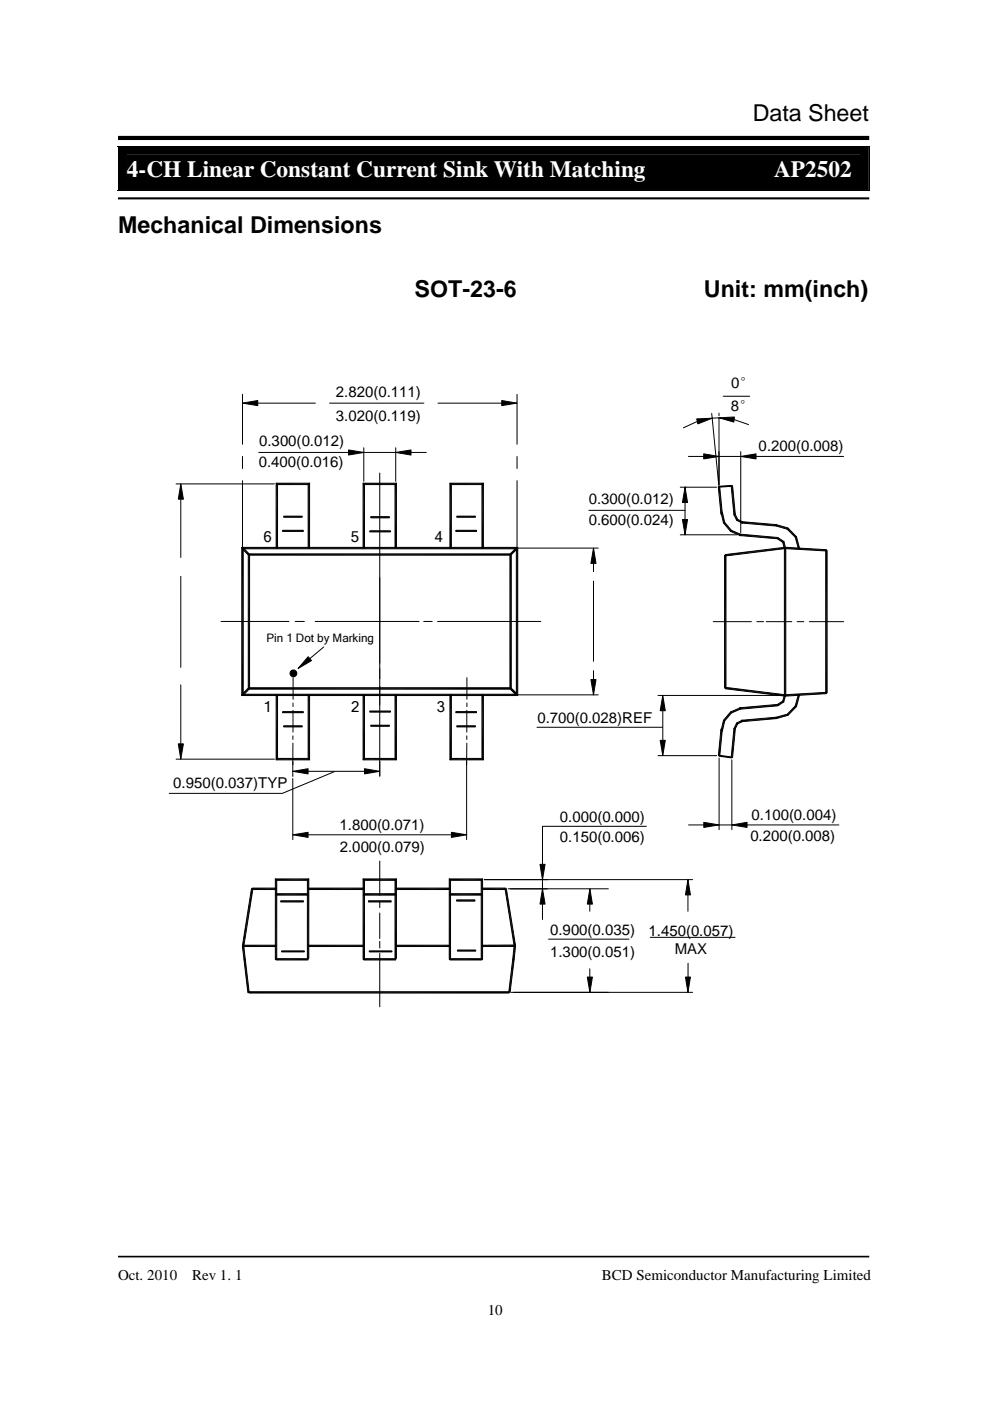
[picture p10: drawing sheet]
<svg xmlns="http://www.w3.org/2000/svg" width="210mm" height="297mm" viewBox="0 0 210 297" stroke-linecap="round" stroke-linejoin="round" font-family="sans-serif">
<path d="M24.9 30.9h.2v.2h-.2zM26.9 32.8h155.5v5.7h-155.5zM184.2 30.9h.2v.2h-.2zM25.1 31.1h159.1v9.2h-159.1zM184.2 40.3h.2v.2h-.2z" fill="#000"/>
<g fill="none" stroke="#000" stroke-width=".21">
<path d="M24.9 31h159.5M25 31.1v9.4M184.3 31.1v9.4M24.9 40.4h159.3M51.4 85.5l3.3-.6v1.1zM51.4 83.6v10.6M51.4 96.8v2.6M51.4 85.5h.1M54.7 85.5h12.2M54.9 95.9h19M69.9 85.5h20M73.9 95.4l3.2 .5-3.2 .6z"/>
<path d="M77.1 94.9v7.2M77.1 95.9h6.8M83.9 95.9l3.2-.5v1.1zM83.9 94.9v7.2M87.1 95.9h3.3M92.9 85.5h13.5M106.4 84.9l3.2 .6-3.2 .5zM109.6 83.6v10.6M109.6 96.8v2.6M146 96.8h3.2M147.7 88.8l3.3-.1-3 1.2zM147.8 89.3l-2.9 1.4"/>
<path d="M149.2 96.2l3.2 .6-3.2 .5zM150.9 87.7l1.5 15M152.4 88.6l3.3-.2-.1 1.1zM152.4 87.6v.5M152.4 88.7v14.6M152.4 88.6l-1.4 .1M152.4 96.8h4.7M153.3 84h5.6M155.7 89l3 1M157.1 96.8l3.2-.6v1.1zM157.1 95.8v17.1M160.3 96.8h18.6"/>
<path d="M37.3 102.6h20.9M38.3 102.6l.6 3.2h-1.1zM38.3 105.8v12.4M51.3 116.1h58.5l-.3 .3h-57.9zM51.3 116.1l.3 .3v30.8l-.3 .3zM51.4 101.9v14.8M51.4 117.2h.1M51.5 116.1l1.4 1.4-.2 .2-1.4-1.4zM52.6 117.4h55.8l-.3 .3h-55.2zM52.6 117.4l.3 .3v28.1l-.3 .3zM58.5 102.4h7.1l-.3 .3h-6.5zM58.5 102.4l.3 .3v13.5h-.3z"/>
<path d="M58.7 102.6h.1M59.9 112.4h4.4v.3h-4.4zM60.2 109.4h3.9v.3h-3.9zM65.3 102.7l.3-.3v13.8h-.3zM77 102.4l.3 .3v13.5h-.3zM77 102.4h7.1l-.3 .3h-6.5zM78.4 112.5h4.4v.3h-4.4zM78.6 109.5h3.9v.3h-3.9zM80.5 100.3v64.2M83.8 102.7l.3-.3v13.8h-.3zM83.9 102.6h.1M95.4 102.4h7.1l-.3 .3h-6.5z"/>
<path d="M95.4 102.4l.3 .3v13.5h-.3zM96.6 112.4h4.4v.3h-4.4zM96.9 109.4h3.9v.3h-3.9zM102.2 102.7l.3-.3v13.8h-.3zM108.1 117.7l.3-.3v28.7l-.3-.3zM108.1 117.5l1.4-1.4 .2 .2-1.3 1.4zM108.6 116.2h.1M109.2 116.2h17.7M109.3 116.5l-1.1 1.1M109.6 101.9v14.8M109.8 116.1v31.4l-.3-.3v-30.8zM124.9 108.2h20.4"/>
<path d="M125.8 116.2l.6 3.2h-1.1zM125.8 119.4v1.8M144.2 113.4h12.1M144.2 103.3h7.7M144.7 110.2h1.1l-.6 3.2zM145.2 103.3l.6 3.2h-1.1zM145.2 103.3h.1M145.2 106.5v3.7M152.3 103.2h.3l.6 5.9h-.3zM152.4 103.1l2.8-.2v.2l-2.8 .2zM152.9 108.6h.3l.4 2.1-.2 .2zM153 109.1h.1"/>
<path d="M153.4 110.9l.2-.2 1.5 1.7-.2 .3zM153.6 117.7h.3v28.2h-.3zM153.8 117.6l12.6-1.6 .1 .3-12.7 1.6zM153.8 117.7h.1M155 103h.3l.6 6.2h-.3zM155.1 112.4l2 .9-.1 .3-2.1-.9zM155.6 109.1h.3l.5 1-.2 .2zM156.2 110.3l.2-.2 1 .5v.3zM156.2 110.1h.1M156.8 113.2l8.1 .8v.2l-8.1-.7zM156.8 113.4h.1M157.1 113.5h.1"/>
<path d="M157.2 110.6l7.4 .6v.3l-7.4-.6zM164.6 111.2l2.5 .8-.2 .2-2.3-.7zM164.9 114l1.3 .8-.2 .2-1.2-.8zM166 115l.2-.2 .4 1.6-.3-.1zM166.3 116.2h.3v31.2h-.3zM166.5 116l8.7 .5v.3l-8.8-.5zM166.5 116.2h.1M167.1 112l1.8 1.8-.3 .1-1.7-1.7zM168.6 113.9l.3-.1 .6 2.5h-.3zM169.4 116.2h.1M175.1 116.7h.3v30.2h-.3zM175.2 116.7h.1"/>
<path d="M38.3 122.2v19.3M46.9 131.8h14.4M62.6 131.8h1.9M65.3 139.2l.7 .9-2.8 1.6zM66.8 131.8h22.1M68.6 137.2l-2.9 2.5M89.8 131.8h1.8M92.8 131.8h21.9M125.8 123.2v17M151.2 131.8h8.1M160.5 131.8h1.4M162.5 131.8h5.4"/>
<path d="M169 131.8h1.4M171.6 131.8h7.3M37.8 157.7h1.1l-.6 3.3zM38.3 145.2v12.5M51.3 147.5l.3-.3h57.9l.3 .3zM51.3 147.2l1.4-1.3 .2 .2-1.4 1.3zM52.9 145.8h55.2l.3 .3h-55.8zM58.5 147.3h.3v13.5l-.3 .3zM59.9 150.9h4.4v.2h-4.4zM60.2 153.9h3.9v.2h-3.9zM62.1 157.6v4.6M62.1 156v.8"/>
<path d="M62.1 149.1v.7M62.1 150.6v4.6M62.1 143.7v4.6M65.3 147.3h.3v13.8l-.3-.3zM77 147.3h.3v13.5l-.3 .3zM78.4 150.7h4.4v.3h-4.4zM78.6 153.8h3.9v.2h-3.9zM83.8 147.3h.3v13.8l-.3-.3zM95.4 147.3h.3v13.5l-.3 .3zM96.6 150.9h4.4v.2h-4.4zM96.9 153.9h3.9v.2h-3.9zM99 157.6l-.1 4.6"/>
<path d="M99 150.6v4.6M99 156v.8M99 143.7v4.6M99 149.1v.7M102.2 147.3h.3v13.8l-.3-.3zM108.4 145.9l1 1-.2 .2-1-1zM108.6 146.4l.1-.1 1 1-.2 .1zM108.6 147.3h.1M109.2 147.3h17.7M113.9 154.2h26.6M125.3 144.1h1.1l-.6 3.2zM125.8 142.2v1.9"/>
<path d="M139.5 147.4h26.4M140 157h1.1l-.6 3.2zM140.5 147.4l.6 3.3h-1.1zM140.5 150.7v6.3M152.9 154.5l.3 .1-.6 5.6h-.3zM153.4 152.7l.2 .2-.4 2.1h-.3zM153.8 145.7l12.7 1.6-.1 .3-12.6-1.6zM154.9 150.9l2.1-.9 .1 .3-2 .9zM154.9 150.9l.2 .3-1.5 1.7-.2-.2zM155.6 154.4l.3 .1-.6 6.1h-.3zM156.2 153.3l1.2-.6v.3l-1 .5zM156.2 153.3l.2 .2-.5 1h-.3z"/>
<path d="M156.8 150.1l8.1-.7v.2l-8.1 .8zM156.8 150.2h.1M157.2 152.7l7.4-.6v.3l-7.4 .6zM164.6 152.1l2.3-.7 .2 .3-2.5 .7zM164.8 149.4l1.1-.7 .3 .1-1.3 .8zM164.9 149.5h.1M166.3 147.4l.3-.1-.4 1.5-.3-.1zM166.4 147.3l8.8-.5v.3l-8.7 .5zM168.6 149.7l.3 .1-1.8 1.9-.2-.3zM169.2 147.3h.3l-.6 2.5-.3-.1zM169.4 147.4h.1M37.3 161h20.9"/>
<path d="M58.5 161.1l.3-.3h6.5l.3 .3zM58.7 161h.1M62.1 163.5l3.2-.5v1.1zM62.1 177l3.2-.5v1zM62.1 161h.1M62.1 161.5v3M62.1 165.1v12.9M62.1 163.5h.1M65.3 163.5h12M65.3 177h30.4M70.9 163.6l-11 4.6h-24M77 161.1l.3-.3h6.5l.3 .3z"/>
<path d="M77.3 163l3.2 .5-3.2 .6zM80.5 161h.1M95.4 161.1l.3-.3h6.5l.3 .3zM95.7 176.5l3.2 .5-3.2 .5zM98.9 161h.1M98.9 161.5v16.5M98.9 177h.1M115 175.2v8.1M115.1 175.2h22M139.5 160.2h12.5M146 174.9h3.2M149.2 174.3l3.3 .6-3.3 .5z"/>
<path d="M152.5 160.1l2.7 .4v.2l-2.8-.4zM152.5 160.7v15.2M152.5 174.9h2.7M155.2 174.9l3.2-.6v1.1zM155.2 161.1v14.8M158.4 174.9h19.5M53.3 188.4l.3 .1-1.9 12.1h-.3zM53.5 188.3h5v.3h-5zM53.5 188.4h.1M58.4 186.4l.3 .2v16.8h-.3zM58.4 186.4h7.1l-.3 .2h-6.5zM58.5 189.5h6.8v.3h-6.8z"/>
<path d="M59.5 191h4.8v.2h-4.8zM65.3 188.3h11.8v.3h-11.8zM65.5 186.4v16.8h-.3v-16.6zM77 186.4l.3 .2v16.8h-.3zM77 186.4h7.1l-.3 .2h-6.5zM77.1 189.5h6.8v.3h-6.8zM78.1 191h4.8v.2h-4.8zM80.5 182.6v7.2M80.5 191v1.4M80.5 193.6v5.4M80.5 199.6v1.4M83.9 188.3h11.5v.3h-11.5z"/>
<path d="M84.1 186.4v16.8h-.3v-16.6zM95.2 186.4l.3 .2v16.8h-.3zM95.2 186.4h7.1l-.3 .2h-6.5zM95.4 189.5h6.7v.3h-6.7zM96.8 190.8h3.9v.3h-3.9zM102 186.6l.3-.2v17h-.3zM102.2 188.3h5v.3h-5zM102.2 186.5h.1M102.7 186.5h44.2M107.1 188.5l.3-.1 1.9 12.1h-.3zM107.2 188.4h.1M107.7 188.4h21.3"/>
<path d="M114.5 183.3h1.1l-.6 3.2zM115 188.4l.6 3.3h-1.1zM115 186.5v1.9M115 191.7v3.2M116.3 199.1h17.1M125.1 190.8v2.4M125.1 188.4l.5 3.3h-1.1zM137.9 198.7h18M145.9 186.5l.5 3.2h-1.1zM145.9 189.7v3.5M51.4 200.6h.3l.3 2.8-.3 .1zM51.5 200.4h7v.3h-7z"/>
<path d="M51.5 200.5h.1M51.7 203.5l.3-.1 .8 7-.2 .1zM51.9 203.4h.1M52.8 210.3h55.1v.2h-55.1zM58.5 203.3h6.8v.2h-6.8zM59.7 201.7h4.8M59.7 201.6h4.8v.2h-4.8zM65.3 200.4h11.8v.3h-11.8zM77.1 203.3h6.8v.2h-6.8zM78.3 201.6h4.8v.2h-4.8zM78.3 201.7h4.8M80.5 202.1v11.4"/>
<path d="M83.9 200.4h11.5v.3h-11.5zM95.4 203.3h6.8v.2h-6.8zM97 201.4h3.9v.3h-3.9zM102.2 200.4h7v.3h-7zM107.9 210.4h.1M108.4 210.4h38.5M108.7 203.4l.3 .1-.9 7-.2-.1zM109 200.5h.3l-.3 3-.3-.1zM124.5 207.2h1.1l-.5 3.2zM125.1 205.4v2.4M145.3 207.2h1.1l-.5 3.2zM145.9 204.2v3.1"/>
</g>
<path d="M25 29.3h159.3" fill="none" stroke="#000" stroke-width=".88" stroke-linecap="butt"/>
<path d="M25 42.1h159.3" fill="none" stroke="#000" stroke-width=".44"/>
<path d="M25 266.4h159.3" fill="none" stroke="#000" stroke-width=".35"/>
<g fill="none" stroke="#000" stroke-width=".3">
<path d="M51.3 116.2h58.5M51.4 116.1v31.4M58.5 102.6h7.1M58.7 102.4v13.8M65.5 102.4v13.8M77 102.6h7.1M77.1 102.4v13.8M83.9 102.4v13.8M95.4 102.6h7.1M95.5 102.4v13.8M102.3 102.4v13.8M109.6 116.1v31.4"/>
<path d="M153.8 117.7v28.2M166.5 116.2v31.2M175.2 116.7v30.2M52.6 146h55.8M58.7 147.3v13.8M65.5 147.3v13.8M77.1 147.3v13.8M83.9 147.3v13.8M95.5 147.3v13.8M102.3 147.3v13.8M58.5 161h7.1M77 161h7.1"/>
<path d="M95.4 161h7.1M53.5 188.4h5M58.4 186.5h7.1M58.5 189.6h6.8M58.5 186.4v17M65.3 188.4h11.8M65.3 186.4v16.8M77 186.5h7.1M77.1 189.6h6.8M77.1 186.4v17M83.9 186.4v16.8M83.9 188.4h11.5"/>
<path d="M95.2 186.5h7.1M95.4 189.6h6.7M102.2 188.4h5M102.2 186.4v17M108.9 200.5v3M109.2 200.5v3"/>
</g>
<path d="M52.6 117.6h55.8M52.8 117.4v28.7M108.3 117.4v28.7M51.3 147.3h58.5M95.4 186.4v17M51.5 200.5h7M52.8 210.4h55.1M58.5 203.4h6.8M65.3 200.5h12M77.1 203.4h6.8M83.9 200.5h11.5M95.4 203.4h6.8" fill="none" stroke="#000" stroke-width=".28"/>
<g fill="#000">
<path d="M51.4 85.5l3.3-.6v1.1zM73.9 95.4l3.2 .5-3.2 .6zM83.9 95.9l3.2-.5v1.1zM106.4 84.9l3.2 .6-3.2 .5zM147.7 88.8l3.3-.1-3 1.2zM149.2 96.2l3.2 .6-3.2 .5zM152.4 88.6l3.3-.2-.1 1.1zM157.1 96.8l3.2-.6v1.1zM38.3 102.6l.6 3.2h-1.1zM51.3 116.3l1.6 1.2-.2 .2zM51.5 116.1l1.4 1.4-1.6-1.2zM108.1 117.5l1.4-1.4-1.1 1.6z"/>
<path d="M109.5 116.1l.2 .2-1.3 1.4zM125.8 116.2l.6 3.2h-1.1zM144.7 110.2h1.1l-.6 3.2zM145.2 103.3l.6 3.2h-1.1zM152.3 103.2l.9 5.9h-.3zM152.3 103.2h.3l.6 5.9zM152.9 108.6h.3l.2 2.3zM153.2 108.6l.4 2.1-.2 .2zM153.4 110.9l.2-.2 1.3 2zM153.6 110.7l1.5 1.7-.2 .3zM155.1 112.4l1.9 1.2-2.1-.9zM155 103l.9 6.2h-.3z"/>
<path d="M155.1 112.4l2 .9-.1 .3zM155 103h.3l.6 6.2zM155.6 109.1h.3l.3 1.2zM155.9 109.1l.5 1-.2 .2zM156.2 110.3l.2-.2 1 .8zM156.4 110.1l1 .5v.3zM157.2 110.9l7.4 .3v.3zM157.2 110.6l7.4 .6-7.4-.3zM156.8 113.5l8.1 .5v.2zM156.8 113.2l8.1 .8-8.1-.5zM164.9 114l1.1 1-1.2-.8zM164.9 114l1.3 .8-.2 .2z"/>
<path d="M166 115l.2-.2 .1 1.5zM153.8 117.6l12.6-1.6-12.6 1.9zM166.4 116.3l8.8 .2v.3zM166.5 116l8.7 .5-8.8-.2zM153.8 117.9l12.6-1.9 .1 .3zM166.2 114.8l.4 1.6-.3-.1zM164.6 111.2l2.3 1-2.3-.7zM164.6 111.2l2.5 .8-.2 .2zM167.1 112l1.5 1.9-1.7-1.7zM167.1 112l1.8 1.8-.3 .1zM168.6 113.9l.3-.1 .3 2.5zM168.9 113.8l.6 2.5h-.3z"/>
<path d="M37.8 157.7h1.1l-.6 3.3zM52.7 145.9l-1.2 1.5-.2-.2zM52.7 145.9l.2 .2-1.4 1.3zM65.3 139.2l.7 .9-2.8 1.6zM108.2 146.1l1.2 .8-.2 .2zM108.4 145.9l1 1-1.2-.8zM108.6 146.4l1.1 .9-.2 .1zM108.6 146.4l.1-.1 1 1zM125.3 144.1h1.1l-.6 3.2zM140 157h1.1l-.6 3.2zM140.5 147.4l.6 3.3h-1.1zM153.4 152.7l.2 .2-.7 2.1z"/>
<path d="M153.6 152.9l-.4 2.1h-.3zM154.9 150.9l.2 .3-1.7 1.5zM153.4 152.7l1.7-1.5-1.5 1.7zM156.2 153.3l.2 .2-.8 1zM156.4 153.5l-.5 1h-.3zM154.9 150.9l2.1-.9 .1 .3zM154.9 150.9l2.2-.6-2 .9zM156.2 153.3l1.2-.6v.3zM156.2 153.3l1.2-.3-1 .5zM157.2 152.7l7.4-.6-7.4 .9zM164.6 152.1l2.3-.7 .2 .3zM157.2 153l7.4-.9v.3z"/>
<path d="M164.6 152.1l2.5-.4-2.5 .7zM164.8 149.4l1.1-.7 .3 .1zM156.8 150.1l8.1-.7-8.1 1zM156.8 150.4l8.1-1v.2zM164.8 149.4l1.4-.6-1.3 .8zM166.3 147.4l.3-.1-.7 1.4zM166.6 147.3l-.4 1.5-.3-.1zM153.8 146l12.7 1.3-.1 .3zM166.4 147.3l8.8-.5-8.7 .8zM166.5 147.6l8.7-.8v.3zM153.8 145.7l12.7 1.6-12.7-1.3zM168.6 149.7l.3 .1-2 1.6z"/>
<path d="M166.9 151.4l2-1.6-1.8 1.9zM169.2 147.3h.3l-.9 2.4zM169.5 147.3l-.6 2.5-.3-.1zM62.1 163.5l3.2-.5v1.1zM62.1 177l3.2-.5v1zM77.3 163l3.2 .5-3.2 .6zM95.7 176.5l3.2 .5-3.2 .5zM149.2 174.3l3.3 .6-3.3 .5zM152.9 154.5l-.3 5.7h-.3zM152.9 154.5l.3 .1-.6 5.6zM155.6 154.4l-.3 6.2h-.3zM155.6 154.4l.3 .1-.6 6.1z"/>
<path d="M155.2 174.9l3.2-.6v1.1zM115 188.4l.6 3.3h-1.1zM114.5 183.3h1.1l-.6 3.2zM125.1 188.4l.5 3.3h-1.1zM145.9 186.5l.5 3.2h-1.1zM53.3 188.4l-1.6 12.2h-.3zM53.3 188.4l.3 .1-1.9 12.1zM51.4 200.6l.6 2.8-.3 .1zM51.7 203.5l1.1 6.9-.2 .1zM51.4 200.6h.3l.3 2.8zM51.7 203.5l.3-.1 .8 7zM108.7 203.4l-.6 7.1-.2-.1z"/>
<path d="M108.7 203.4l.3 .1-.9 7zM107.1 188.5l2.2 12h-.3zM107.1 188.5l.3-.1 1.9 12.1zM124.5 207.2h1.1l-.5 3.2zM145.3 207.2h1.1l-.5 3.2z"/>
<circle cx="62.2" cy="142.8" r=".7"/>
</g>
<path d="M59.9 112.6h4.4M60.2 109.5h3.9M78.4 112.7h4.4M96.6 112.6h4.4M96.9 109.5h3.9M59.9 151h4.4M60.2 154h3.9M78.4 150.9h4.4M78.6 153.9h3.9M96.6 151h4.4M96.9 154h3.9M97 201.5h3.9" fill="none" stroke="#000" stroke-width=".23"/>
<path d="M152.4 103.1h2.8M152.4 160.5h2.8M152.4 160.3h2.8" fill="none" stroke="#000" stroke-width=".38"/>
<path d="M102.2 200.5h7" fill="none" stroke="#000" stroke-width=".32"/>
<g fill="none" stroke="#000" stroke-width=".25">
<path d="M78.6 109.7h3.9M59.5 191.1h4.8M78.1 191.1h4.8M96.8 190.9h3.9"/>
<circle cx="62.2" cy="142.8" r=".7"/>
</g>
<g font-size="4.9">
<text x="159.6" y="25.6">Data Sheet</text>
<text x="25" y="49.3">Mechanical Dimensions</text>
<text x="87.9" y="62.9">SOT-23-6</text>
<text x="149.2" y="62.9">Unit: mm(inch)</text>
</g>
<g font-size="4.9" fill="#fff">
<text x="26.9" y="37.4">4-CH Linear Constant Current Sink With Matching</text>
<text x="164.1" y="37.4">AP2502</text>
</g>
<g font-size="3.2">
<text x="155" y="82.3">0°</text>
<text x="71.2" y="84.2">2.820(0.111)</text>
<text x="71.2" y="89.2">3.020(0.119)</text>
<text x="155" y="87.1">8°</text>
<text x="54.9" y="94.7">0.300(0.012)</text>
<text x="160.8" y="95.7">0.200(0.008)</text>
<text x="54.9" y="99.1">0.400(0.016)</text>
<text x="124.8" y="107">0.300(0.012)</text>
<text x="124.8" y="111.3">0.600(0.024)</text>
<text x="55.8" y="114.9">6</text>
<text x="74.4" y="114.8">5</text>
<text x="92.2" y="114.9">4</text>
<text x="55.8" y="150.9">1</text>
<text x="74.4" y="150.9">2</text>
<text x="92.6" y="150.9">3</text>
<text x="113.9" y="153.4">0.700(0.028)REF</text>
<text x="36.7" y="167.2">0.950(0.037)TYP</text>
<text x="159.3" y="173.9">0.100(0.004)</text>
<text x="72" y="176.1">1.800(0.071)</text>
<text x="118.7" y="174.2">0.000(0.000)</text>
<text x="118.7" y="178.6">0.150(0.006)</text>
<text x="159.1" y="178.4">0.200(0.008)</text>
<text x="72.1" y="180.6">2.000(0.079)</text>
<text x="116.6" y="198.3">0.900(0.035)</text>
<text x="116.6" y="202.9">1.300(0.051)</text>
<text x="137.5" y="198.4">1.450(0.057)</text>
<text x="143.1" y="202.2">MAX</text>
<text x="25" y="271.4">Oct. 2010</text>
<text x="40.7" y="271.4">Rev 1. 1</text>
<text x="127.6" y="271.4">BCD Semiconductor Manufacturing Limited</text>
<text x="103.4" y="278.7">10</text>
</g>
<text font-size="2.5" x="56.5" y="136.2">Pin 1 Dot by Marking</text>
</svg>
